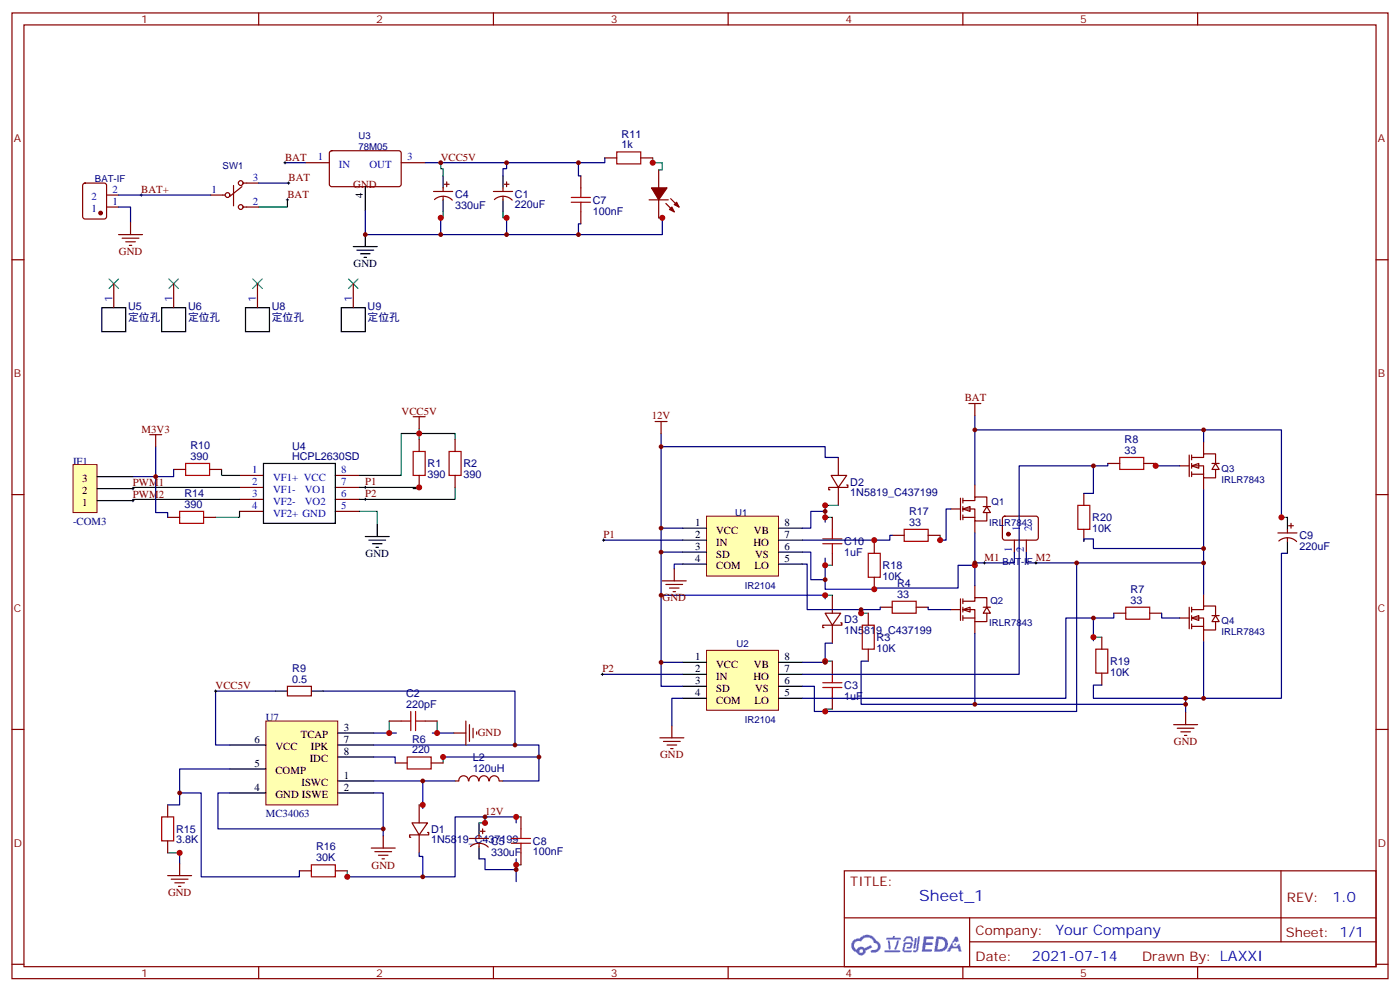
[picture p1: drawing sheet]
<svg xmlns="http://www.w3.org/2000/svg" width="412mm" height="292mm" viewBox="0 0 412 292" stroke-linecap="round" stroke-linejoin="round" font-family="sans-serif">
<g fill="none" stroke="#870000" stroke-width=".35">
<path d="M3.5 3.8h405.4v284.3h-405.4zM7.1 7.3h398.2v277.3h-398.2zM76.2 3.8v3.5M145.3 3.8v3.5M214.5 3.8v3.5M283.6 3.8v3.5M352.8 3.8v3.5M3.5 76.5h3.6M405.3 76.5h3.6M3.5 145.6h3.6M405.3 145.6h3.6M3.5 214.8h3.6"/>
<path d="M405.3 214.8h3.6M248.7 256.4h156.6v28.2h-156.6zM377.3 256.4v20.9M248.7 270.2h156.5M285.6 277.3h119.6M285.6 270.2v14.2M3.5 283.9h3.6M76.2 284.6v3.5M145.3 284.6v3.5M214.5 284.6v3.5M283.6 284.6v3.5M352.8 284.6v3.5"/>
<path d="M405.3 283.9h3.6"/>
</g>
<g fill="#5487ff">
<path d="M272.1 275.7h2.6l.3 .2-.1 .6h-2l-.1 1h1.6l.4 .4-.4 .4h-1.7l-.2 1.1 1.8 .1 .3 .3-.2 .4h-2.9z"/>
<path d="M281.4 275.8h.7l.4 1.3-.7 .3a.74 .74 0 0 0-1.1 .3 .74 .74 0 0 0 .5 1.1 .74 .74 0 0 0 .9-.7l.5-.3 .7 2.4h-.9l-.2-1h-1.9l-.5 1h-.9z"/>
<path d="M269.5 276.2h.6l-.4 2.9a.31 .31 0 0 1-.3 .3 .31 .31 0 0 1-.3-.3z"/>
<path d="M270.4 275.7h.6l-.5 4a.89 .89 0 0 1-.7 .7 .89 .89 0 0 1-.9-.3l1-.5z"/>
<path d="M266.8 275.9l.6-.2 1.2 .1 .5 1.3-.6 .1-.4-.9-1 .1a.95 .95 0 0 1-1 .8l-.1-.2z"/>
<path d="M266.4 277.6l1.8-.2a1.04 1.04 0 0 1 .6 1.1 1.04 1.04 0 0 1-.8 .9h-.7a.29 .29 0 0 1-.3-.4 .29 .29 0 0 1 .3-.2h.7l.2-.8h-1.4l-.4 1.8h1.9a.29 .29 0 0 1 .3 .3 .29 .29 0 0 1-.3 .3h-2l-.4-.3 .2-2.1z"/>
<path d="M260.5 279.8h4.4a.3 .3 0 0 1 .3 .3 .3 .3 0 0 1-.3 .3h-4.3z"/>
<path d="M264.3 276.9h.6l-.5 1.6a1.02 1.02 0 0 1-.7 1.2l-.2-.3z"/>
<path d="M261.5 276.9h.6l.3 2.4-.3 .3-.3-.2z"/>
<path d="M261.1 276.1h1.9l.2-.5h.5l-.1 .5h1.5a.29 .29 0 0 1 .3 .3 .29 .29 0 0 1-.3 .3h-3.9z"/>
<path d="M275.8 275.7l-.6 4.5h1.4a2.27 2.27 0 0 0 2.7-2.3 2.27 2.27 0 0 0-2.7-2.2zM276.6 276.5a1.5 1.5 0 0 1 1.8 1.6 1.5 1.5 0 0 1-1.9 1.3h-.3z"/>
<path d="M251.4 276.9a2.09 2.09 0 0 0 1 3.5 1.37 1.37 0 0 0 1.5 .9 1.37 1.37 0 0 0 1.1-1.4l2-1-.5-.7-1.8 1a1.4 1.4 0 0 0-2.3 .4 1.32 1.32 0 0 1-.6-1.9 1.32 1.32 0 0 1 1.9-.4 2.02 2.02 0 0 1 2-1.3 2.02 2.02 0 0 1 1.8 1.6 1.09 1.09 0 0 1 1.1 1.4 1.09 1.09 0 0 1-1.6 .7 .41 .41 0 0 0-.5 .3 .41 .41 0 0 0 .4 .5 1.89 1.89 0 0 0 2.4-1.2 1.89 1.89 0 0 0-1.2-2.4 2.98 2.98 0 0 0-5-.6l-1 .1zM253.2 280a.52 .52 0 0 1 1 0 .52 .52 0 0 1-1 0z"/>
<circle cx="281.4" cy="278" r=".28"/>
</g>
<g fill="none" stroke="#870000" stroke-width=".35">
<path d="M62.1 57.4h4.2M68.8 54.6v6M71.3 55l-3.6 2.8M71.6 53.9h4.6M127.7 56.4h5.6M128 58.8a3.8 3.8 0 0 1 5.2 .1M130.5 55.3v1.1M130.5 57.8v1M130.9 54.3h1.4M131.6 53.6v1.4M145.3 56.4h5.7M145.6 58.8a3.8 3.8 0 0 1 5.3 .1"/>
<path d="M148.2 55.3v1.1M148.2 57.8v1M148.5 54.3h1.4M149.2 53.6v1.4M171.1 51.8v3.5M178.2 46.5h3.5M188.7 46.5h3.6M191.2 58.8h5.6M194 50v5.3M194 58.8v5.3M196.1 59.9l2.5 2.5M197.6 58.5l2.4 2.5"/>
<path d="M71.6 61h4.6M171.1 62.4v3.5M33.5 83.5v7.1M51.2 83.5v7.1M75.8 83.5v7.1M104.1 83.5v7.1M51.2 138.2h3.5M61.7 138.2h3.6M70.6 140h7M98.8 140h7M123.5 129.4v3.5M123.5 140v3.5"/>
<path d="M134.1 129.4v3.5M134.1 140v3.5M244.8 140h4.6l-2.5 3.5zM246.9 134.7v5.3M326.3 136.5h3.5M336.9 136.5h3.5M49.4 152.3h3.5M60 152.3h3.5M70.6 143.5h7M70.6 147h7M70.6 150.6h7M98.8 143.5h7"/>
<path d="M98.8 147h7M98.8 150.6h7M245.2 152.3v3.6M246.9 143.5v5.3M249.4 142.8h.4v.7h-5.7v.7h.4M257.5 159.4v3.5M262.8 157.6h3.5M273.4 157.6h3.5M319.3 145.3v3.5M319.3 155.9v3.5M376.4 156.9h5.7M376.7 159.3a3.8 3.8 0 0 1 5.2 .2"/>
<path d="M379.2 155.9v1M379.2 158.3v1.1M379.6 154.8h1.4M380.3 154.1v1.4M245.2 162.9v3.5M245.2 175.3v5.3M257.5 170v3.5M259.3 178.8h3.5M269.9 178.8h3.5M243.1 180.6h4.5l-2.4 3.5zM245.2 184.1v5.3M245.2 194.7v3.5"/>
<path d="M247.6 183.4h.4v.7h-5.6v.7h.3M255.8 180.6v3.5M255.8 191.1v3.6M324.6 187.6v3.5M324.6 198.2v3.5M328.1 180.6h3.5M338.7 180.6h3.5M84.7 202.1h7v2.8h-7zM114.7 212.3h3.5M125.2 212.3h3.6M245.2 205.2v3.6M49.4 237v3.5"/>
<path d="M116.4 224.6h3.5M123.5 237v5.3M127 224.6h3.5M138 229.9a1.41 1.41 0 0 0-1.4-1.5 1.41 1.41 0 0 0-1.4 1.5h-1.1M138.1 229.9a1.41 1.41 0 0 1 1.5-1.5 1.41 1.41 0 0 1 1.4 1.5M141.1 229.9a1.41 1.41 0 0 1 1.4-1.5 1.41 1.41 0 0 1 1.4 1.5M144.2 229.9a1.41 1.41 0 0 1 1.4-1.5 1.41 1.41 0 0 1 1.4 1.5M147.1 229.9h1.1M49.4 247.6v3.5M88.2 256.4h3.5M98.8 256.4h3.5M121.4 242.3h4.5l-2.4 3.5z"/>
<path d="M123.5 245.8v5.3M125.9 245.1h.4v.7h-5.7v.7h.4M138.3 246.9h5.6M138.6 249.3a3.8 3.8 0 0 1 5.2 .1M141.1 245.8v1.1M141.1 248.3v1M141.5 244.8h1.4M142.2 244.1v1.4M153.5 240.5v3.6M153.5 251.1v3.5"/>
<circle cx="67" cy="57.4" r=".71"/>
<circle cx="70.9" cy="53.9" r=".71"/>
<circle cx="70.9" cy="61" r=".71"/>
</g>
<g fill="none" stroke="#000" stroke-width=".35">
<path d="M130.5 51.8v3.5M130.5 58.8v3.6M148.2 51.8v3.5M148.2 58.8v3.6M30 90.6h7v7h-7zM47.6 90.6h7.1v7h-7.1zM72.3 90.6h7.1v7h-7.1zM100.5 90.6h7.1v7h-7.1zM77.6 136.5h21.2v17.6h-21.2zM379.2 152.3v3.6M379.2 159.4v3.5M81.1 203.5h3.6"/>
<path d="M91.7 203.5h3.5M141.1 242.3v3.5M141.1 249.3v3.6"/>
</g>
<g fill="none" stroke="#a10000" stroke-width=".35">
<path d="M168.3 59.5h5.6M168.3 58.1h5.6M171.1 55.3v2.8M171.1 59.5v2.9M181.7 44.7h7v3.6h-7zM54.7 136.5h7v3.5h-7zM121.7 132.9h3.5v7.1h-3.5zM132.3 132.9h3.5v7.1h-3.5zM329.8 134.7h7.1v3.5h-7.1zM52.9 150.6h7.1v3.5h-7.1zM242.4 158.7h5.6M245.2 155.9v2.8"/>
<path d="M266.3 155.9h7.1v3.5h-7.1zM317.5 148.8h3.5v7.1h-3.5zM242.4 160.1h5.6M245.2 160.1v2.8M255.8 162.9h3.5v7.1h-3.5zM262.8 177h7.1v3.6h-7.1zM331.6 178.8h7.1v3.5h-7.1zM245.2 198.2v2.8M254 184.1h3.5v7h-3.5zM322.8 191.1h3.5v7.1h-3.5zM118.2 212.3h2.8M121 209.5v5.6"/>
<path d="M122.4 212.3h2.8M122.4 209.5v5.6M242.4 201h5.6M242.4 202.4h5.6M245.2 202.4v2.8M119.9 222.9h7.1v3.5h-7.1zM47.6 240.5h3.6v7.1h-3.6zM91.7 254.6h7.1v3.6h-7.1zM150.6 248.3h5.7M150.6 246.9h5.7M153.5 244.1v2.8M153.5 248.3v2.8"/>
</g>
<g fill="none" stroke="#008700" stroke-width=".35">
<path d="M84.7 58.8v2.2h-8.5M192.3 46.5v1.4M130.5 62.4v1.7h-.7M148.2 62.4v1.7h1M194 64.1h1.1M65.3 138.2v1.8h5.3M123.5 126.2v1.4h10.6v1.8M123.5 129.4v-1.8h-5.3v12.4h-12.4M340.4 136.5v.7M70.6 150.6v1.7h-7.1M70.6 147h-31.4v.4M70.6 143.5h-31.4v.4"/>
<path d="M105.8 150.6h5.3v3.8M105.8 143.5h17.7v.4h-1.8M134.1 143.5v3.5h-28.3M243.1 148.8h3.8M243.1 152.3h2.1M257.5 159v.4M276.9 157.6v1.4M377.5 152.3h1.7M243.1 175.3h2.1M243.1 166.4h2.1M243.1 194.7h2.1M253.6 180.6h2.2"/>
<path d="M322.1 187.6h2.5M114.7 212.3v3.5M128.8 212.3v3.5M245.2 208.8h-2.1v.7M123.5 237h1M130.5 222.9v1.7M49.4 251.1h3.5M102.3 256.4v1.8M141.1 242.3h1.8M152 254.6h1.5M152 240.5h1.5"/>
</g>
<path d="M32.1 82.1l2.8 2.8M34.9 82.1l-2.8 2.8M49.7 82.1l2.9 2.8M52.6 82.1l-2.9 2.8M74.4 82.1l2.9 2.8M77.3 82.1l-2.9 2.8M102.7 82.1l2.8 2.8M105.5 82.1l-2.8 2.8" fill="none" stroke="#3c3" stroke-width=".35"/>
<path d="M84.3 58.8h.7M84.7 58.5v.7" fill="none" stroke="#000" stroke-width=".29"/>
<g fill="#870000" stroke="#870000" stroke-width=".35">
<path d="M197.2 61.7l.7-.7 .7 1.4z"/>
<path d="M198.6 60.3l.7-.8 .7 1.5z"/>
<path d="M191.9 55.3h4.6l-2.5 3.5z"/>
</g>
<path d="M21.5 136.8h7.1v14.1h-7.1z" fill="#ffffb0" stroke="#800000" stroke-width=".29"/>
<path d="M107.6 55v7M28.6 147.4h10.6M28.6 143.9h10.6M28.6 140.3h10.6" fill="none" stroke="#000" stroke-width=".35"/>
<g fill="none" stroke="#870000" stroke-width=".35">
<path d="M24.6 54.1l.4-.2h5.7l.6 .4 .1 9.5-.5 .6-5.9 .1-.6-.5-.1-9.4zM31.4 57.4h3.5M90 47.9h7M97.2 44.6l.5-.2h20l.5 .7-.1 9.4-.6 .5-20.1-.1-.4-.6v-9.2zM118.2 47.9h7M31.4 61h3.5M347.5 137.2h2.8M350.3 134v6.3M351 137.2l2.1-.7v1.4zM351 134.7h3.5v-1.1h3.6v2.9M351 137.2h3.5v3.5h3.6v-2.5M351 134v1.4"/>
<path d="M351 136.5v1.4M351 138.9v1.4M351 139.6h3.5M354.5 130.1v3.5M357 136.5h2.1M358.1 136.5l1 1.7h-2.1zM280.1 149.9h2.8M282.9 146.7v6.3M283.6 149.9l2.2-.7v1.4zM283.6 147.4h3.6v-1.1h3.5v2.9M283.6 149.9h3.6v3.5h3.5v-2.5M283.6 146.7v1.4"/>
<path d="M283.6 149.2v1.4M283.6 151.6v1.4M283.6 152.3h3.6M287.2 142.8v3.5M287.2 153.4v3.5M289.6 149.2h2.1M290.7 149.2l1 1.7h-2.1zM295.5 152.2l.5-.2h9.4l.5 .7-.1 5.9-.6 .4h-9.5l-.4-.7v-5.6zM298.8 159v3.6M302.3 159v3.6M354.5 140.7v3.5M280.1 179.5h2.8"/>
<path d="M282.9 176.3v6.4M283.6 179.5l2.2-.7v1.4zM283.6 177h3.6v-1h3.5v2.8M283.6 179.5h3.6v3.5h3.5v-2.4M283.6 176.3v1.4M283.6 178.8v1.4M287.2 172.4v3.6M289.6 178.8h2.1M290.7 178.8l1 1.8h-2.1zM350.3 178.8v6.3M351 179.5h3.5v-1.1h3.6v2.9M351 178.8v1.4"/>
<path d="M354.5 174.9v3.5M283.6 182h3.6M283.6 181.3v1.4M287.2 183v3.5M347.5 182h2.8M351 182l2.1-.7v1.4zM351 182h3.5v3.5h3.6v-2.5M351 184.4h3.5M351 181.3v1.4M351 183.7v1.4M354.5 185.5v3.5M357 181.3h2.1"/>
<path d="M358.1 181.3l1 1.7h-2.1z"/>
</g>
<g fill="#870000" stroke="#870000" stroke-width=".35">
<circle cx="297" cy="157.3" r=".53"/>
<circle cx="29.6" cy="62.7" r=".53"/>
</g>
<path d="M208.1 191.5h21.2v17.6h-21.2z" fill="#ffffb0" stroke="#800000" stroke-width=".29"/>
<path d="M201.1 195h7M201.1 198.5h7M229.3 195h7.1M229.3 198.5h7.1M201.1 202.1h7M201.1 205.6h7M229.3 202.1h7.1M229.3 205.6h7.1" fill="none" stroke="#000" stroke-width=".35"/>
<path d="M208.1 152h21.2v17.6h-21.2z" fill="#ffffb0" stroke="#800000" stroke-width=".29"/>
<path d="M201.1 155.5h7M201.1 159h7M229.3 155.5h7.1M229.3 159h7.1M201.1 162.6h7M201.1 166.1h7M229.3 162.6h7.1M229.3 166.1h7.1" fill="none" stroke="#000" stroke-width=".35"/>
<path d="M78.3 212.3h21.2v24.7h-21.2z" fill="#ffffb0" stroke="#800000" stroke-width=".29"/>
<g fill="none" stroke="#000" stroke-width=".35">
<path d="M104.1 72.6h7M105.1 73.7h5M106.2 74.7h2.8M107.2 75.8h.7M107.6 69.1v3.5M107.6 158h7.1M108.7 159h4.9M111.1 154.4v3.6M109.7 160.1h2.8M110.8 161.1h.7M67.7 219.4h10.6M99.5 215.8h10.6"/>
<path d="M99.5 219.4h10.6M67.7 233.5h10.6M67.7 226.4h10.6M99.5 229.9h10.6M99.5 233.5h10.6M99.5 222.9h10.6"/>
</g>
<g fill="none" stroke="#000" stroke-width=".29">
<path d="M41.3 57.4h.7M41.6 57.1v.7M83.6 47.9h.7M84 47.6v.7M84.7 53.9h.7M85 53.6v.7M129.5 47.9h.7M129.8 47.6v.7M38.8 147.4h.7M38.8 143.9h.7M39.2 143.5v.7M39.2 147v.7"/>
<path d="M107.2 147h.7M107.2 143.5h.7M107.6 143.2v.7M107.6 146.7v.7M177.4 159h.8M177.8 158.7v.7M289.6 165.7h.7M290 165.4v.7M304.8 165.7h.7M305.2 165.4v.7M177.1 198.5h.7M177.4 198.2v.7"/>
<path d="M63.1 203.5h.8M63.5 203.1v.7M142.5 240.5h.7M142.9 240.2v.7"/>
</g>
<g fill="none" stroke="#000080" stroke-width=".35">
<path d="M34.9 57.4h27.2M76.2 53.9h8.8M84 47.9h6M125.2 47.9h24v1.8h-1v2.1M170.4 47.9v3.9h.7M178.2 46.5v1.4h-29M34.9 61h3.6v4.5M107.6 62v7.1h22.2v-5.3M149.2 63.8v5.3M171.1 65.9h-.7v3.2M195.1 63.8v5.3h-65.3M45.9 131.5v19.4h3.5v1.4"/>
<path d="M51.2 138.2v2.1h-12M194.7 127.6v3.9h48.4v3.2h3.8M194.7 131.5v24h6.4M287.2 122.3v4.3h90.3v26.1M287.2 126.6v16.2M322.1 137.2h-21.9v61.3h-63.8M326.3 136.5v.7h-4.2v8.1h-2.8M339.7 137.2h7.8M354.5 126.6v3.5M177.8 159h23.3M194.7 155.5v7.1M243.1 150.6h-4.3v4.9h-2.4"/>
<path d="M243.1 148.4v5.3M262.8 157.6h-.7v1.4h-25.7M280.1 149.9h-1.4v9.1h-2.5M287.2 156.9v15.5M319.3 159.4v-.7h2.8v2.8h32.4M354.5 144.2v21.5h-37.4v43.8h-77.2v-7.4h-3.5M194.7 162.6v12.7h48.4v1M194.7 175.3v26.8h6.4M194.7 162.6h6.4M201.1 166.1h-2.5v1.4M236.4 166.1h1.4v13.4h15.8M236.4 162.6h2.4v8.1h4.3v-6.4"/>
<path d="M259.3 178.8v.7h-5.7v1.4M273.4 178.8v.7h6.7M287.2 166.4h-5v6.7h-24.7v.4h-14.4v-2.8M298.8 162.6v3.1h-11.6M302.3 162.6v3.1h14.8M354.5 165.7v9.2M379.2 162.9h-1.7v42.7h-23M177.4 198.5h23.7M194.7 195h6.4M236.4 195h6.7M245.2 189.4h-2.1v6M255.8 194.7h-2.2v12.7h95.6v-1.8"/>
<path d="M287.2 186.5v20.9M322.1 182h-8.1v23.6h-77.6M328.1 180.6v1.4h-6v6.7M342.2 180.6v1.4h5.3M354.5 189v16.6h-5.3M81.1 203.5h-17.6v15.9h4.2M95.2 203.5h56.5v15.9M110.1 219.4h48.6v3.5M110.1 215.8h6.7M127.4 215.8h6.3M201.1 205.6h-3.2v8.1M324.6 201.7h-2.5v3.9h27.1"/>
<path d="M349.2 207.4v2.4M52.9 233.5h6.4v24.7h28.9v-1.8M67.7 233.5h-3.5v10.6h48.7M67.7 226.4h-14.8v10.6h-3.5M110.1 233.5h2.8v12.7M110.1 229.9h24M110.1 222.9h6.3v1.7M124.5 229.9v8.2M130.2 222.9h28.5v7h-10.5M52.9 250.8v3.5M123.5 251.1v1.1h1v6h-22.9M141.1 252.9h1.8v3.1h9.1v-3.1"/>
<path d="M142.9 240.5h9.1v1.8M142.9 243v-2.5h-8.8v17.7h-9.6M152 256v3.6"/>
</g>
<path d="M129.8 47.9v1.8h.7v2.1M191.6 47.9h3.5v2.1h-1.1" fill="none" stroke="#008700" stroke-width=".35"/>
<g fill="none" stroke="#800000" stroke-width=".35">
<path d="M34.9 69.1h7.1M36 70.1h4.9M37 71.2h2.9M38.1 72.2h.7M38.5 65.5v3.6M285.4 118.8h3.5M287.2 118.8v3.5M44.1 128h3.5M45.9 128v3.5M121.7 122.7h3.5M123.5 122.7v3.5M193 124.1h3.5"/>
<path d="M194.7 124.1v3.5M195.1 171h7M196.1 172.1h5M197.2 173.1h2.8M198.3 174.2h.7M198.6 167.5v3.5M133.7 215.8h3.5M137.2 212.3v7.1M138.3 213.4v4.9M139.3 214.4v2.8M140.4 215.5v.7M194.4 217.2h7"/>
<path d="M195.4 218.3h5M196.5 219.4h2.8M197.9 213.7v3.5M345.7 213.4h7.1M346.8 214.4h4.9M347.8 215.5h2.9M348.9 216.5h.7M349.2 209.8v3.6M197.6 220.4h.7M49.4 257.8h7M50.4 258.9h5M51.5 259.9h2.8"/>
<path d="M52.9 254.3v3.5M109.4 249.7h7M110.4 250.8h5M111.5 251.8h2.8M112.5 252.9h.7M112.9 246.2v3.5M52.6 261h.7"/>
</g>
<circle cx="142.9" cy="242.3" r=".88" fill="#c00"/>
<g fill="#800000">
<circle cx="142.9" cy="240.5" r=".71"/>
<circle cx="129.8" cy="47.9" r=".71"/>
<circle cx="287.2" cy="126.6" r=".71"/>
<circle cx="194.7" cy="131.5" r=".71"/>
</g>
<g fill="#c00">
<circle cx="123.5" cy="143.5" r=".88"/>
<circle cx="123.5" cy="127.6" r=".88"/>
<circle cx="253.6" cy="180.6" r=".88"/>
<circle cx="243.1" cy="209.5" r=".88"/>
<circle cx="243.1" cy="194.7" r=".88"/>
<circle cx="192.3" cy="47.9" r=".88"/>
<circle cx="243.1" cy="175.3" r=".88"/>
<circle cx="243.1" cy="148.8" r=".88"/>
<circle cx="243.1" cy="152.3" r=".88"/>
<circle cx="243.1" cy="166.4" r=".88"/>
<circle cx="377.5" cy="152.3" r=".88"/>
<circle cx="340.4" cy="137.2" r=".88"/>
<circle cx="322.1" cy="187.6" r=".88"/>
<circle cx="276.9" cy="159" r=".88"/>
<circle cx="257.5" cy="159" r=".88"/>
<circle cx="257.5" cy="173.5" r=".88"/>
<circle cx="152" cy="254.6" r=".88"/>
<circle cx="152" cy="240.5" r=".88"/>
<circle cx="124.5" cy="237" r=".88"/>
<circle cx="102.3" cy="258.2" r=".88"/>
<circle cx="52.9" cy="251.1" r=".88"/>
<circle cx="130.5" cy="222.9" r=".88"/>
<circle cx="128.8" cy="215.8" r=".88"/>
<circle cx="114.7" cy="215.8" r=".88"/>
<circle cx="195.1" cy="64.1" r=".88"/>
<circle cx="149.2" cy="64.1" r=".88"/>
<circle cx="129.8" cy="64.1" r=".88"/>
<circle cx="287.2" cy="166.4" r=".88"/>
</g>
<g fill="#800000">
<circle cx="243.1" cy="170.7" r=".71"/>
<circle cx="354.5" cy="126.6" r=".71"/>
<circle cx="354.5" cy="161.5" r=".71"/>
<circle cx="354.5" cy="165.7" r=".71"/>
<circle cx="354.5" cy="205.6" r=".71"/>
<circle cx="349.3" cy="205.6" r=".71"/>
<circle cx="349.3" cy="207.4" r=".71"/>
<circle cx="322.1" cy="137.2" r=".71"/>
<circle cx="322.1" cy="182" r=".71"/>
<circle cx="317.1" cy="165.7" r=".71"/>
<circle cx="287.2" cy="165.7" r=".71"/>
<circle cx="287.2" cy="207.4" r=".71"/>
<circle cx="253.6" cy="179.5" r=".71"/>
<circle cx="243.1" cy="150.6" r=".71"/>
<circle cx="243.1" cy="195" r=".71"/>
<circle cx="194.7" cy="155.5" r=".71"/>
<circle cx="194.7" cy="162.6" r=".71"/>
<circle cx="194.7" cy="175.3" r=".71"/>
<circle cx="194.7" cy="195" r=".71"/>
<circle cx="170.4" cy="47.9" r=".71"/>
<circle cx="170.4" cy="69.1" r=".71"/>
<circle cx="158.8" cy="222.9" r=".71"/>
<circle cx="152" cy="256" r=".71"/>
<circle cx="151.7" cy="219.4" r=".71"/>
<circle cx="149.2" cy="47.9" r=".71"/>
<circle cx="149.2" cy="69.1" r=".71"/>
<circle cx="129.8" cy="69.1" r=".71"/>
<circle cx="124.5" cy="229.9" r=".71"/>
<circle cx="124.5" cy="258.2" r=".71"/>
<circle cx="112.9" cy="244.1" r=".71"/>
<circle cx="107.6" cy="69.1" r=".71"/>
<circle cx="52.9" cy="233.5" r=".71"/>
<circle cx="45.9" cy="140.3" r=".71"/>
</g>
<text font-size="4.6" fill="#00f" x="270.8" y="265.4">Sheet_1</text>
<g font-size="4.2" fill="#00f">
<text x="392.5" y="265.7">1.0</text>
<text x="310.9" y="275.2">Your Company</text>
<text x="304" y="283">2021-07-14</text>
</g>
<g font-size="3.9" fill="#800">
<text x="250.5" y="261">TITLE:</text>
<text x="379.1" y="265.7">REV:</text>
<text x="287.4" y="275.2">Company:</text>
<text x="378.7" y="275.8">Sheet: 1/1</text>
<text x="287.4" y="282.9">Date:</text>
<text x="336.4" y="282.9">Drawn By: LAXXI</text>
</g>
<g font-size="3.2" fill="#800">
<text x="41.6" y="6.8">1</text>
<text x="110.8" y="6.8">2</text>
<text x="179.9" y="6.8">3</text>
<text x="249.1" y="6.8">4</text>
<text x="318.2" y="6.8">5</text>
<text x="4.1" y="41.9">A</text>
<text x="405.9" y="41.9">A</text>
<text x="104.1" y="55.3">GND</text>
<text x="4.1" y="111.1">B</text>
<text x="405.9" y="111.1">B</text>
<text x="4.1" y="180.2">C</text>
<text x="405.9" y="180.2">C</text>
<text x="4.1" y="249.3">D</text>
<text x="405.9" y="249.3">D</text>
<text x="41.6" y="287.6">1</text>
<text x="110.8" y="287.6">2</text>
<text x="179.9" y="287.6">3</text>
<text x="249.1" y="287.6">4</text>
<text x="318.2" y="287.6">5</text>
</g>
<g font-size="3.2" fill="#000080">
<text x="183.1" y="40.6">R11</text>
<text x="183.1" y="43.7">1k</text>
<text x="134.1" y="58.2">C4</text>
<text x="151.7" y="58.2">C1</text>
<text x="174.6" y="60">C7</text>
<text x="134.1" y="61.4">330uF</text>
<text x="151.7" y="61.4">220uF</text>
<text x="174.6" y="63.2">100nF</text>
<text x="37.7" y="94.5">定位孔</text>
<text x="37.7" y="91.4">U5</text>
<text x="55.4" y="94.5">定位孔</text>
<text x="55.4" y="91.4">U6</text>
<text x="80.1" y="94.5">定位孔</text>
<text x="80.1" y="91.4">U8</text>
<text x="108.3" y="94.5">定位孔</text>
<text x="108.3" y="91.4">U9</text>
<text x="331.3" y="130.5">R8</text>
<text x="21.5" y="136.8">IF1</text>
<text x="56.1" y="135.4">390</text>
<text x="56.1" y="132.3">R10</text>
<text x="86" y="135.4">HCPL2630SD</text>
<text x="86" y="132.4">U4</text>
<text x="125.9" y="137.6">R1</text>
<text x="136.5" y="137.6">R2</text>
<text x="331.3" y="133.6">33</text>
<text x="125.9" y="140.8">390</text>
<text x="136.5" y="140.8">390</text>
<text x="250.5" y="143">D2</text>
<text x="54.3" y="149.5">390</text>
<text x="54.3" y="146.4">R14</text>
<text x="250.5" y="146">1N5819_C437199</text>
<text x="21.5" y="154.4">-COM3</text>
<text x="267.8" y="154.8">33</text>
<text x="267.8" y="151.6">R17</text>
<text x="321.7" y="153.5">R20</text>
<text x="248.7" y="160.5">C10</text>
<text x="321.7" y="156.6">10K</text>
<text x="382.8" y="161.9">220uF</text>
<text x="382.8" y="158.8">C9</text>
<text x="248.7" y="163.7">1uF</text>
<text x="260" y="167.6">R18</text>
<text x="260" y="170.7">10K</text>
<text x="264.2" y="172.8">R4</text>
<text x="264.2" y="176">33</text>
<text x="333" y="177.7">33</text>
<text x="333" y="174.6">R7</text>
<text x="248.7" y="183.5">D3</text>
<text x="248.7" y="186.6">1N5819_C437199</text>
<text x="258.2" y="191.9">10K</text>
<text x="258.2" y="188.8">R3</text>
<text x="86.1" y="197.8">R9</text>
<text x="327" y="195.8">R19</text>
<text x="86.1" y="201">0.5</text>
<text x="248.7" y="202.9">C3</text>
<text x="327" y="199">10K</text>
<text x="119.6" y="205.3">C2</text>
<text x="119.6" y="208.4">220pF</text>
<text x="248.7" y="206">1uF</text>
<text x="78.3" y="212.3">U7</text>
<text x="121.4" y="221.8">220</text>
<text x="121.4" y="218.7">R6</text>
<text x="139.3" y="227.4">120uH</text>
<text x="139.3" y="224.2">L2</text>
<text x="51.9" y="245.2">R15</text>
<text x="78.3" y="240.5">MC34063</text>
<text x="127" y="245.3">D1</text>
<text x="51.9" y="248.4">3.8K</text>
<text x="93.1" y="250.4">R16</text>
<text x="127" y="248.3">1N5819_C437199</text>
<text x="144.6" y="251.9">330uF</text>
<text x="144.6" y="248.7">C5</text>
<text x="157" y="251.9">100nF</text>
<text x="157" y="248.7">C8</text>
<text x="93.1" y="253.6">30K</text>
</g>
<g font-size="3.2" fill="#800000">
<text x="84" y="47.3">BAT</text>
<text x="129.8" y="47.3">VCC5V</text>
<text x="85" y="53.3">BAT</text>
<text x="41.6" y="56.8">BAT+</text>
<text x="84.7" y="58.2">BAT</text>
<text x="35" y="75.1">GND</text>
<text x="284.2" y="118.2">BAT</text>
<text x="118.3" y="122.1">VCC5V</text>
<text x="192" y="123.5">12V</text>
<text x="41.7" y="127.4">M3V3</text>
<text x="39.2" y="143.2">PWM1</text>
<text x="107.6" y="142.9">P1</text>
<text x="39.2" y="146.8">PWM2</text>
<text x="107.6" y="146.4">P2</text>
<text x="177.8" y="158.4">P1</text>
<text x="290" y="165.1">M1</text>
<text x="305.2" y="165.1">M2</text>
<text x="195.2" y="177.1">GND</text>
<text x="177.4" y="197.9">P2</text>
<text x="63.5" y="202.8">VCC5V</text>
<text x="140.8" y="216.8">GND</text>
<text x="345.8" y="219.4">GND</text>
<text x="194.5" y="223.3">GND</text>
<text x="142.9" y="239.9">12V</text>
<text x="109.5" y="255.8">GND</text>
<text x="49.5" y="263.9">GND</text>
</g>
<g font-size="3.2" fill="#00f">
<text x="93.7" y="47.2">1</text>
<text x="119.9" y="47.2">3</text>
<text x="74.4" y="53.2">3</text>
<text x="99.8" y="49.5">IN</text>
<text x="108.8" y="49.5">OUT</text>
<text x="27" y="59">2</text>
<text x="33.2" y="56.7">2</text>
<text x="62.3" y="56.7">1</text>
<text x="27" y="62.5">1</text>
<text x="33.2" y="60.3">1</text>
<text x="74.4" y="60.3">2</text>
<text x="33.2" y="88.8" transform="rotate(-90 33.2 88.8)">1</text>
<text x="50.8" y="88.8" transform="rotate(-90 50.8 88.8)">1</text>
<text x="75.5" y="88.8" transform="rotate(-90 75.5 88.8)">1</text>
<text x="103.7" y="88.8" transform="rotate(-90 103.7 88.8)">1</text>
<text x="74.3" y="139.3">1</text>
<text x="74.3" y="142.8">2</text>
<text x="80.4" y="141.6">VF1+ VCC</text>
<text x="100.5" y="142.8">7</text>
<text x="100.5" y="139.3">8</text>
<text x="74.3" y="146.3">3</text>
<text x="74.3" y="149.9">4</text>
<text x="80.4" y="145.1">VF1-</text>
<text x="80.4" y="148.6">VF2-</text>
<text x="89.8" y="148.6">VO2</text>
<text x="89.8" y="145.1">VO1</text>
<text x="100.5" y="149.9">5</text>
<text x="100.5" y="146.3">6</text>
<text x="80.4" y="152.2">VF2+ GND</text>
<text x="300.4" y="156.2" transform="rotate(-90 300.4 156.2)">1</text>
<text x="303.9" y="156.2" transform="rotate(-90 303.9 156.2)">2</text>
<text x="298.1" y="162.4" transform="rotate(-90 298.1 162.4)">1</text>
<text x="301.6" y="162.4" transform="rotate(-90 301.6 162.4)">2</text>
</g>
<g font-size="3.2">
<text x="106.9" y="58.3" transform="rotate(-90 106.9 58.3)">4</text>
<text x="104.2" y="78.7">GND</text>
<text x="24.2" y="141.9">3</text>
<text x="24.2" y="149">1</text>
<text x="24.2" y="145.5">2</text>
<text x="204.8" y="154.8">1</text>
<text x="231.1" y="154.8">8</text>
<text x="204.8" y="158.3">2</text>
<text x="204.8" y="161.9">3</text>
<text x="211" y="157.1">VCC</text>
<text x="211" y="160.6">IN</text>
<text x="221.9" y="160.6">HO</text>
<text x="222.1" y="157.1">VB</text>
<text x="231.1" y="161.9">6</text>
<text x="231.1" y="158.3">7</text>
<text x="107.7" y="164">GND</text>
<text x="204.8" y="165.4">4</text>
<text x="211" y="164.1">SD</text>
<text x="211" y="167.7">COM</text>
<text x="222.3" y="167.7">LO</text>
<text x="222.5" y="164.1">VS</text>
<text x="231.1" y="165.4">5</text>
<text x="204.8" y="194.3">1</text>
<text x="204.8" y="197.8">2</text>
<text x="211" y="196.6">VCC</text>
<text x="222.1" y="196.6">VB</text>
<text x="231.1" y="197.8">7</text>
<text x="231.1" y="194.3">8</text>
<text x="204.8" y="201.4">3</text>
<text x="211" y="200.1">IN</text>
<text x="211" y="203.7">SD</text>
<text x="221.9" y="200.1">HO</text>
<text x="222.5" y="203.7">VS</text>
<text x="231.1" y="201.4">6</text>
<text x="204.8" y="204.9">4</text>
<text x="211" y="207.2">COM</text>
<text x="222.3" y="207.2">LO</text>
<text x="231.1" y="204.9">5</text>
<text x="101.2" y="215.1">3</text>
<text x="75" y="218.7">6</text>
<text x="81.1" y="220.9">VCC</text>
<text x="88.6" y="217.4">TCAP</text>
<text x="91.6" y="220.9">IPK</text>
<text x="101.2" y="218.7">7</text>
<text x="75" y="225.7">5</text>
<text x="91.2" y="224.5">IDC</text>
<text x="101.2" y="222.2">8</text>
<text x="75" y="232.8">4</text>
<text x="81.1" y="228">COMP</text>
<text x="88.8" y="231.5">ISWC</text>
<text x="101.2" y="229.2">1</text>
<text x="101.2" y="232.8">2</text>
<text x="81.1" y="235.1">GND ISWE</text>
</g>
<g font-size="2.8" fill="#000080">
<text x="105.6" y="40.9">U3</text>
<text x="105.6" y="44.1">78M05</text>
<text x="28" y="53.6">BAT-IF</text>
<text x="65.6" y="49.7">SW1</text>
<text x="359.8" y="142.2">IRLR7843</text>
<text x="359.8" y="139">Q3</text>
<text x="292.1" y="148.8">Q1</text>
<text x="216.6" y="152">U1</text>
<text x="291.4" y="154.8">IRLR7843</text>
<text x="295.3" y="166.4">BAT-IF</text>
<text x="219.4" y="173.5">IR2104</text>
<text x="291.7" y="177.7">Q2</text>
<text x="291.4" y="184.4">IRLR7843</text>
<text x="359.8" y="183.8">Q4</text>
<text x="217" y="190.4">U2</text>
<text x="359.8" y="187">IRLR7843</text>
<text x="219.4" y="213">IR2104</text>
</g>
</svg>
